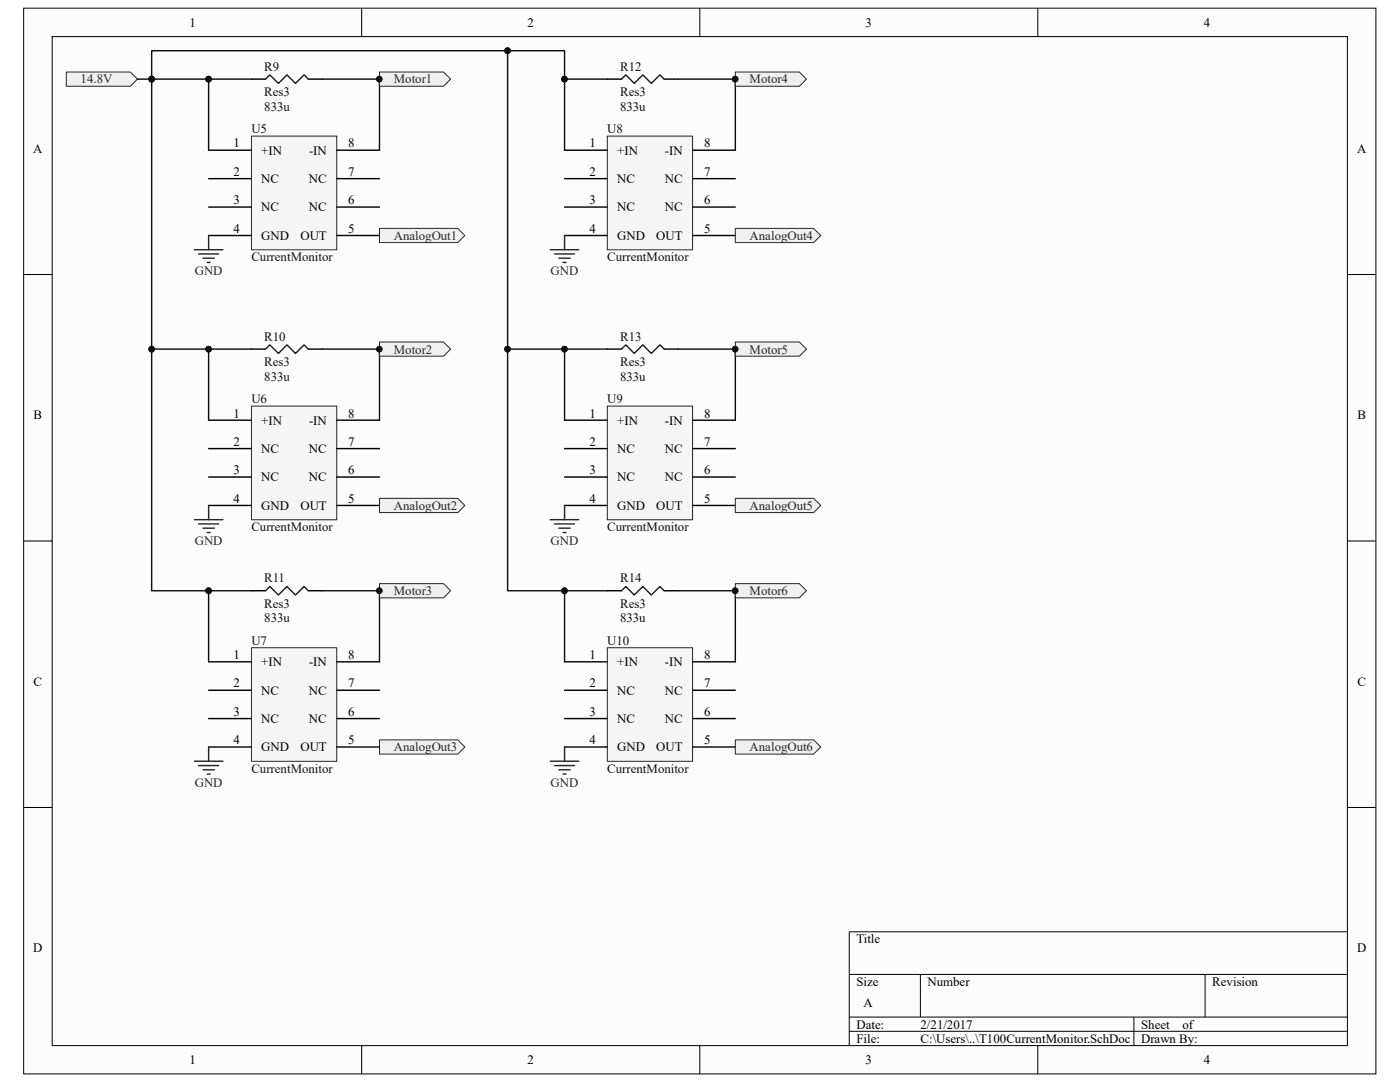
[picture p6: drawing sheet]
<svg xmlns="http://www.w3.org/2000/svg" width="279mm" height="216mm" viewBox="0 0 279 216" stroke-linecap="round" stroke-linejoin="round" font-family="sans-serif">
<path d="M4.7 1.7h269.9v212.6h-269.9z" fill="#fcfcfc"/>
<path d="M4.7 1.6h269.9v212.7h-269.9z" fill="none" stroke="#000" stroke-width=".2"/>
<path d="M10.4 7.3h258.5v201.3h-258.5z" fill="#fcfcfc"/>
<g fill="none" stroke="#000" stroke-width=".2">
<path d="M10.4 7.3h258.5v201.3h-258.5zM72.2 1.6v5.7M139.7 1.6v5.7M207.1 1.6v5.7M4.7 54.8h5.7M268.9 54.8h5.7M4.7 107.9h5.7M268.9 107.9h5.7M4.7 161.1h5.7M268.9 161.1h5.7M169.5 194.4h99.4M183.7 194.4v8.5"/>
<path d="M240.5 194.4v8.5M268.9 185.9h-99.4v22.7M72.2 208.6v5.7M139.7 208.6v5.7M169.5 202.9h99.4M169.5 205.8h99.4M207.1 208.6v5.7M226.3 202.9v5.7"/>
</g>
<path d="M50.2 27.2h17v22.6h-17z" fill="#f5f5f5"/>
<path d="M50.2 27.2h17v22.6h-17z" fill="none" stroke="#262626" stroke-width=".2"/>
<path d="M50.2 15.8h2.8M61.5 15.8h2.9M41.6 30h8.6M41.6 35.6h8.6M67.2 30h8.5M67.2 35.6h8.5M41.6 41.3h8.6M41.6 47h8.6M67.2 41.3h8.5M67.2 47h8.5" fill="none" stroke="#000" stroke-width=".28"/>
<path d="M53 15.8l.8-.9 1.8 1.7 1.7-1.7 1.7 1.7 1.7-1.7 .8 .9" fill="none" stroke="#1c1c1c" stroke-width=".28"/>
<path d="M38.8 49.8h5.7M39.6 50.7h4M40.5 51.5h2.3M41.4 52.4h.5M41.6 47v2.8" fill="none" stroke="#262626" stroke-width=".28"/>
<path d="M75.7 45.6h15.7l1.4 1.4-1.4 1.4h-15.7z" fill-rule="evenodd" fill="#f0f0f0" stroke="#262626" stroke-width=".2"/>
<path d="M50.2 81h17v22.7h-17z" fill="#f5f5f5"/>
<path d="M50.2 81h17v22.7h-17z" fill="none" stroke="#262626" stroke-width=".2"/>
<path d="M50.2 69.7h2.8M61.5 69.7h2.9M41.6 83.8h8.6M41.6 89.5h8.6M41.6 95.2h8.6M67.2 83.8h8.5M67.2 89.5h8.5M67.2 95.2h8.5M41.6 100.9h8.6M67.2 100.9h8.5" fill="none" stroke="#000" stroke-width=".28"/>
<path d="M53 69.7l.8-.9 1.8 1.7 1.7-1.7 1.7 1.7 1.7-1.7 .8 .9" fill="none" stroke="#1c1c1c" stroke-width=".28"/>
<path d="M38.8 103.7h5.7M39.6 104.5h4M40.5 105.4h2.3M41.4 106.3h.5M41.6 100.9v2.8" fill="none" stroke="#262626" stroke-width=".28"/>
<path d="M75.7 99.4h15.7l1.4 1.5-1.4 1.4h-15.7z" fill-rule="evenodd" fill="#f0f0f0" stroke="#262626" stroke-width=".2"/>
<path d="M50.2 129.3h17v22.6h-17z" fill="#f5f5f5"/>
<path d="M50.2 129.2h17v22.7h-17z" fill="none" stroke="#262626" stroke-width=".2"/>
<path d="M50.2 117.9h2.8M61.5 117.9h2.9M41.6 132.1h8.6M41.6 137.7h8.6M67.2 132.1h8.5M67.2 137.7h8.5M41.6 143.4h8.6M41.6 149.1h8.6M67.2 143.4h8.5M67.2 149.1h8.5" fill="none" stroke="#000" stroke-width=".28"/>
<path d="M53 117.9l.8-.9 1.8 1.7 1.7-1.7 1.7 1.7 1.7-1.7 .8 .9" fill="none" stroke="#1c1c1c" stroke-width=".28"/>
<path d="M38.8 151.9h5.7M39.6 152.8h4M40.5 153.6h2.3M41.4 154.5h.5M41.6 149.1v2.8" fill="none" stroke="#262626" stroke-width=".28"/>
<path d="M75.7 147.6h15.7l1.4 1.5-1.4 1.4h-15.7z" fill-rule="evenodd" fill="#f0f0f0" stroke="#262626" stroke-width=".2"/>
<path d="M121.2 27.2h17v22.6h-17z" fill="#f5f5f5"/>
<path d="M121.2 27.2h17v22.6h-17z" fill="none" stroke="#262626" stroke-width=".2"/>
<path d="M121.2 15.8h2.8M132.5 15.8h2.9M112.7 30h8.5M112.7 35.6h8.5M138.2 30h8.5M138.2 35.6h8.5M112.7 41.3h8.5M112.7 47h8.5M138.2 41.3h8.5M138.2 47h8.5" fill="none" stroke="#000" stroke-width=".28"/>
<path d="M124 15.8l.9-.9 1.7 1.7 1.7-1.7 1.7 1.7 1.7-1.7 .8 .9" fill="none" stroke="#1c1c1c" stroke-width=".28"/>
<path d="M109.8 49.8h5.7M110.7 50.7h4M111.5 51.5h2.3M112.4 52.4h.5M112.7 47v2.8" fill="none" stroke="#262626" stroke-width=".28"/>
<path d="M146.7 45.6h15.7l1.4 1.4-1.4 1.4h-15.7z" fill-rule="evenodd" fill="#f0f0f0" stroke="#262626" stroke-width=".2"/>
<path d="M121.2 81h17v22.7h-17z" fill="#f5f5f5"/>
<path d="M121.2 81h17v22.7h-17z" fill="none" stroke="#262626" stroke-width=".2"/>
<path d="M121.2 69.7h2.8M132.5 69.7h2.9M112.7 83.8h8.5M112.7 89.5h8.5M112.7 95.2h8.5M138.2 83.8h8.5M138.2 89.5h8.5M138.2 95.2h8.5M112.7 100.9h8.5M138.2 100.9h8.5" fill="none" stroke="#000" stroke-width=".28"/>
<path d="M124 69.7l.9-.9 1.7 1.7 1.7-1.7 1.7 1.7 1.7-1.7 .8 .9" fill="none" stroke="#1c1c1c" stroke-width=".28"/>
<path d="M109.8 103.7h5.7M110.7 104.5h4M111.5 105.4h2.3M112.4 106.3h.5M112.7 100.9v2.8" fill="none" stroke="#262626" stroke-width=".28"/>
<path d="M146.7 99.4h15.7l1.4 1.5-1.4 1.4h-15.7z" fill-rule="evenodd" fill="#f0f0f0" stroke="#262626" stroke-width=".2"/>
<path d="M121.2 129.3h17v22.6h-17z" fill="#f5f5f5"/>
<path d="M121.2 129.2h17v22.7h-17z" fill="none" stroke="#262626" stroke-width=".2"/>
<path d="M121.2 117.9h2.8M132.5 117.9h2.9M112.7 132.1h8.5M112.7 137.7h8.5M138.2 132.1h8.5M138.2 137.7h8.5M112.7 143.4h8.5M112.7 149.1h8.5M138.2 143.4h8.5M138.2 149.1h8.5" fill="none" stroke="#000" stroke-width=".28"/>
<path d="M124 117.9l.9-.9 1.7 1.7 1.7-1.7 1.7 1.7 1.7-1.7 .8 .9" fill="none" stroke="#1c1c1c" stroke-width=".28"/>
<path d="M109.8 151.9h5.7M110.7 152.8h4M111.5 153.6h2.3M112.4 154.5h.5M112.7 149.1v2.8" fill="none" stroke="#262626" stroke-width=".28"/>
<path d="M146.7 147.6h15.7l1.4 1.5-1.4 1.4h-15.7z" fill-rule="evenodd" fill="#f0f0f0" stroke="#262626" stroke-width=".2"/>
<path d="M50.2 15.8h-8.6v14.2M64.4 15.8h11.3v14.2M121.2 15.8h-8.5v14.2M135.4 15.8h11.3v14.2M50.2 69.7h-8.6v14.1M64.4 69.7h11.3v14.1M121.2 69.7h-8.5v14.1M135.4 69.7h11.3v14.1M50.2 117.9h-8.6v14.2M64.4 117.9h11.3v14.2M121.2 117.9h-8.5v14.2M135.4 117.9h11.3v14.2" fill="none" stroke="#0e0e0e" stroke-width=".28"/>
<g fill="#0e0e0e" stroke="#0e0e0e" stroke-width=".2">
<circle cx="41.6" cy="15.8" r=".57"/>
<circle cx="75.7" cy="15.8" r=".56"/>
<circle cx="41.6" cy="69.7" r=".56"/>
<circle cx="75.7" cy="69.7" r=".55"/>
<circle cx="41.6" cy="117.9" r=".57"/>
<circle cx="75.7" cy="117.9" r=".56"/>
<circle cx="112.6" cy="15.8" r=".56"/>
<circle cx="146.7" cy="15.8" r=".57"/>
<circle cx="112.6" cy="69.7" r=".55"/>
<circle cx="146.7" cy="69.7" r=".56"/>
<circle cx="112.6" cy="117.9" r=".56"/>
<circle cx="146.7" cy="117.9" r=".57"/>
</g>
<path d="M75.7 14.4h12.8l1.4 1.4-1.4 1.4h-12.8z" fill-rule="evenodd" fill="#f0f0f0" stroke="#262626" stroke-width=".2"/>
<circle cx="75.7" cy="15.8" r=".56" fill="#0e0e0e" stroke="#0e0e0e" stroke-width=".2"/>
<path d="M75.7 68.2h12.8l1.4 1.5-1.4 1.4h-12.8z" fill-rule="evenodd" fill="#f0f0f0" stroke="#262626" stroke-width=".2"/>
<circle cx="75.7" cy="69.7" r=".55" fill="#0e0e0e" stroke="#0e0e0e" stroke-width=".2"/>
<path d="M75.7 116.5h12.8l1.4 1.4-1.4 1.4h-12.8z" fill-rule="evenodd" fill="#f0f0f0" stroke="#262626" stroke-width=".2"/>
<circle cx="75.7" cy="117.9" r=".56" fill="#0e0e0e" stroke="#0e0e0e" stroke-width=".2"/>
<path d="M146.7 14.4h12.8l1.5 1.4-1.5 1.4h-12.8z" fill-rule="evenodd" fill="#f0f0f0" stroke="#262626" stroke-width=".2"/>
<circle cx="146.7" cy="15.8" r=".57" fill="#0e0e0e" stroke="#0e0e0e" stroke-width=".2"/>
<path d="M146.7 68.2h12.8l1.5 1.5-1.5 1.4h-12.8z" fill-rule="evenodd" fill="#f0f0f0" stroke="#262626" stroke-width=".2"/>
<circle cx="146.7" cy="69.7" r=".56" fill="#0e0e0e" stroke="#0e0e0e" stroke-width=".2"/>
<path d="M146.7 116.5h12.8l1.5 1.4-1.5 1.4h-12.8z" fill-rule="evenodd" fill="#f0f0f0" stroke="#262626" stroke-width=".2"/>
<circle cx="146.7" cy="117.9" r=".57" fill="#0e0e0e" stroke="#0e0e0e" stroke-width=".2"/>
<path d="M13.2 14.4h12.8l1.4 1.4-1.4 1.4h-12.8z" fill-rule="evenodd" fill="#f0f0f0" stroke="#262626" stroke-width=".2"/>
<path d="M27.4 15.8h14.2M101.3 10.1v59.6h11.4M112.7 15.8v-5.7h-82.4v59.6h11.3M30.3 69.7v48.2h11.3M101.3 69.7v48.2h11.4" fill="none" stroke="#0e0e0e" stroke-width=".28"/>
<g fill="#0e0e0e" stroke="#0e0e0e" stroke-width=".2">
<circle cx="30.3" cy="15.8" r=".56"/>
<circle cx="41.6" cy="15.8" r=".57"/>
<circle cx="30.3" cy="69.7" r=".56"/>
<circle cx="41.6" cy="69.7" r=".56"/>
<circle cx="41.6" cy="117.9" r=".57"/>
<circle cx="101.3" cy="10.1" r=".56"/>
<circle cx="112.6" cy="15.8" r=".56"/>
<circle cx="101.3" cy="69.7" r=".55"/>
<circle cx="112.6" cy="69.7" r=".55"/>
<circle cx="112.6" cy="117.9" r=".56"/>
</g>
<g font-size="2.6">
<text x="37.8" y="5.3">1</text>
<text x="105.3" y="5.3">2</text>
<text x="172.8" y="5.3">3</text>
<text x="240.2" y="5.3">4</text>
<text x="46.6" y="29.4">1</text>
<text x="69.5" y="29.4">8</text>
<text x="117.6" y="29.4">1</text>
<text x="140.5" y="29.4">8</text>
<text x="6.6" y="30.5">A</text>
<text x="46.6" y="35.1">2</text>
<text x="52.2" y="30.8">+IN</text>
<text x="61.7" y="30.8">-IN</text>
<text x="69.5" y="35.1">7</text>
<text x="117.6" y="35.1">2</text>
<text x="123.2" y="30.8">+IN</text>
<text x="132.7" y="30.8">-IN</text>
<text x="140.5" y="35.1">7</text>
<text x="270.8" y="30.5">A</text>
<text x="46.6" y="40.8">3</text>
<text x="52.2" y="36.5">NC</text>
<text x="61.7" y="36.5">NC</text>
<text x="69.5" y="40.8">6</text>
<text x="117.6" y="40.8">3</text>
<text x="123.2" y="36.5">NC</text>
<text x="132.7" y="36.5">NC</text>
<text x="140.5" y="40.8">6</text>
<text x="46.6" y="46.4">4</text>
<text x="52.2" y="42.2">NC</text>
<text x="52.2" y="47.9">GND</text>
<text x="60" y="47.9">OUT</text>
<text x="61.7" y="42.2">NC</text>
<text x="69.5" y="46.4">5</text>
<text x="117.6" y="46.4">4</text>
<text x="123.2" y="42.2">NC</text>
<text x="123.2" y="47.9">GND</text>
<text x="131" y="47.9">OUT</text>
<text x="132.7" y="42.2">NC</text>
<text x="140.5" y="46.4">5</text>
<text x="6.7" y="83.7">B</text>
<text x="46.6" y="83.3">1</text>
<text x="69.5" y="83.3">8</text>
<text x="117.6" y="83.3">1</text>
<text x="140.5" y="83.3">8</text>
<text x="270.9" y="83.7">B</text>
<text x="46.6" y="89">2</text>
<text x="52.2" y="84.7">+IN</text>
<text x="61.7" y="84.7">-IN</text>
<text x="69.5" y="89">7</text>
<text x="117.6" y="89">2</text>
<text x="123.2" y="84.7">+IN</text>
<text x="132.7" y="84.7">-IN</text>
<text x="140.5" y="89">7</text>
<text x="46.6" y="94.6">3</text>
<text x="52.2" y="90.4">NC</text>
<text x="61.7" y="90.4">NC</text>
<text x="69.5" y="94.6">6</text>
<text x="117.6" y="94.6">3</text>
<text x="123.2" y="90.4">NC</text>
<text x="132.7" y="90.4">NC</text>
<text x="140.5" y="94.6">6</text>
<text x="46.6" y="100.3">4</text>
<text x="52.2" y="96.1">NC</text>
<text x="52.2" y="101.7">GND</text>
<text x="60" y="101.7">OUT</text>
<text x="61.7" y="96.1">NC</text>
<text x="69.5" y="100.3">5</text>
<text x="117.6" y="100.3">4</text>
<text x="123.2" y="96.1">NC</text>
<text x="123.2" y="101.7">GND</text>
<text x="131" y="101.7">OUT</text>
<text x="132.7" y="96.1">NC</text>
<text x="140.5" y="100.3">5</text>
<text x="46.6" y="131.5">1</text>
<text x="69.5" y="131.5">8</text>
<text x="117.6" y="131.5">1</text>
<text x="140.5" y="131.5">8</text>
<text x="6.7" y="136.8">C</text>
<text x="46.6" y="137.2">2</text>
<text x="52.2" y="132.9">+IN</text>
<text x="61.7" y="132.9">-IN</text>
<text x="69.5" y="137.2">7</text>
<text x="117.6" y="137.2">2</text>
<text x="123.2" y="132.9">+IN</text>
<text x="132.7" y="132.9">-IN</text>
<text x="140.5" y="137.2">7</text>
<text x="270.9" y="136.8">C</text>
<text x="46.6" y="142.9">3</text>
<text x="52.2" y="138.6">NC</text>
<text x="61.7" y="138.6">NC</text>
<text x="69.5" y="142.9">6</text>
<text x="117.6" y="142.9">3</text>
<text x="123.2" y="138.6">NC</text>
<text x="132.7" y="138.6">NC</text>
<text x="140.5" y="142.9">6</text>
<text x="46.6" y="148.5">4</text>
<text x="52.2" y="144.3">NC</text>
<text x="52.2" y="149.9">GND</text>
<text x="60" y="149.9">OUT</text>
<text x="61.7" y="144.3">NC</text>
<text x="69.5" y="148.5">5</text>
<text x="117.6" y="148.5">4</text>
<text x="123.2" y="144.3">NC</text>
<text x="123.2" y="149.9">GND</text>
<text x="131" y="149.9">OUT</text>
<text x="132.7" y="144.3">NC</text>
<text x="140.5" y="148.5">5</text>
<text x="6.6" y="190">D</text>
<text x="170.9" y="188.2">Title</text>
<text x="270.8" y="190">D</text>
<text x="170.9" y="196.7">Size</text>
<text x="185.1" y="196.7">Number</text>
<text x="241.9" y="196.7">Revision</text>
<text x="172.3" y="201">A</text>
<text x="170.9" y="205.2">Date:</text>
<text x="170.9" y="208.1">File:</text>
<text x="183.7" y="208.1">C:\Users\..\T100CurrentMonitor.SchDoc</text>
<text x="183.7" y="205.2">2/21/2017</text>
<text x="227.7" y="208.1">Drawn By:</text>
<text x="227.8" y="205.2">Sheet</text>
<text x="236" y="205.2">of</text>
<text x="37.8" y="212.3">1</text>
<text x="105.3" y="212.3">2</text>
<text x="172.8" y="212.3">3</text>
<text x="240.2" y="212.3">4</text>
</g>
<g font-size="2.6" fill="#262626">
<text x="16.1" y="16.7">14.8V</text>
<text x="78.6" y="16.7">Motor1</text>
<text x="149.6" y="16.7">Motor4</text>
<text x="78.6" y="47.9">AnalogOut1</text>
<text x="149.6" y="47.9">AnalogOut4</text>
<text x="38.9" y="54.9">GND</text>
<text x="109.9" y="54.9">GND</text>
<text x="78.6" y="70.5">Motor2</text>
<text x="149.6" y="70.5">Motor5</text>
<text x="78.6" y="101.7">AnalogOut2</text>
<text x="149.6" y="101.7">AnalogOut5</text>
<text x="38.9" y="108.8">GND</text>
<text x="109.9" y="108.8">GND</text>
<text x="78.6" y="118.7">Motor3</text>
<text x="149.6" y="118.7">Motor6</text>
<text x="78.6" y="149.9">AnalogOut3</text>
<text x="149.6" y="149.9">AnalogOut6</text>
<text x="38.9" y="157">GND</text>
<text x="109.9" y="157">GND</text>
</g>
<g font-size="2.6" fill="#0e0e0e">
<text x="52.7" y="14.1">R9</text>
<text x="123.8" y="14.1">R12</text>
<text x="52.7" y="22.1">833u</text>
<text x="52.7" y="19.2">Res3</text>
<text x="123.8" y="22.1">833u</text>
<text x="123.8" y="19.2">Res3</text>
<text x="50.2" y="26.6">U5</text>
<text x="121.2" y="26.6">U8</text>
<text x="50.2" y="52.1">CurrentMonitor</text>
<text x="121.2" y="52.1">CurrentMonitor</text>
<text x="52.7" y="68">R10</text>
<text x="123.8" y="68">R13</text>
<text x="52.7" y="75.9">833u</text>
<text x="52.7" y="73.1">Res3</text>
<text x="123.8" y="75.9">833u</text>
<text x="123.8" y="73.1">Res3</text>
<text x="50.2" y="80.5">U6</text>
<text x="121.2" y="80.5">U9</text>
<text x="50.2" y="106">CurrentMonitor</text>
<text x="121.2" y="106">CurrentMonitor</text>
<text x="52.7" y="116.2">R11</text>
<text x="123.8" y="116.2">R14</text>
<text x="52.7" y="124.1">833u</text>
<text x="52.7" y="121.3">Res3</text>
<text x="123.8" y="124.1">833u</text>
<text x="123.8" y="121.3">Res3</text>
<text x="50.2" y="128.7">U7</text>
<text x="121.2" y="128.7">U10</text>
<text x="50.2" y="154.2">CurrentMonitor</text>
<text x="121.2" y="154.2">CurrentMonitor</text>
</g>
</svg>
